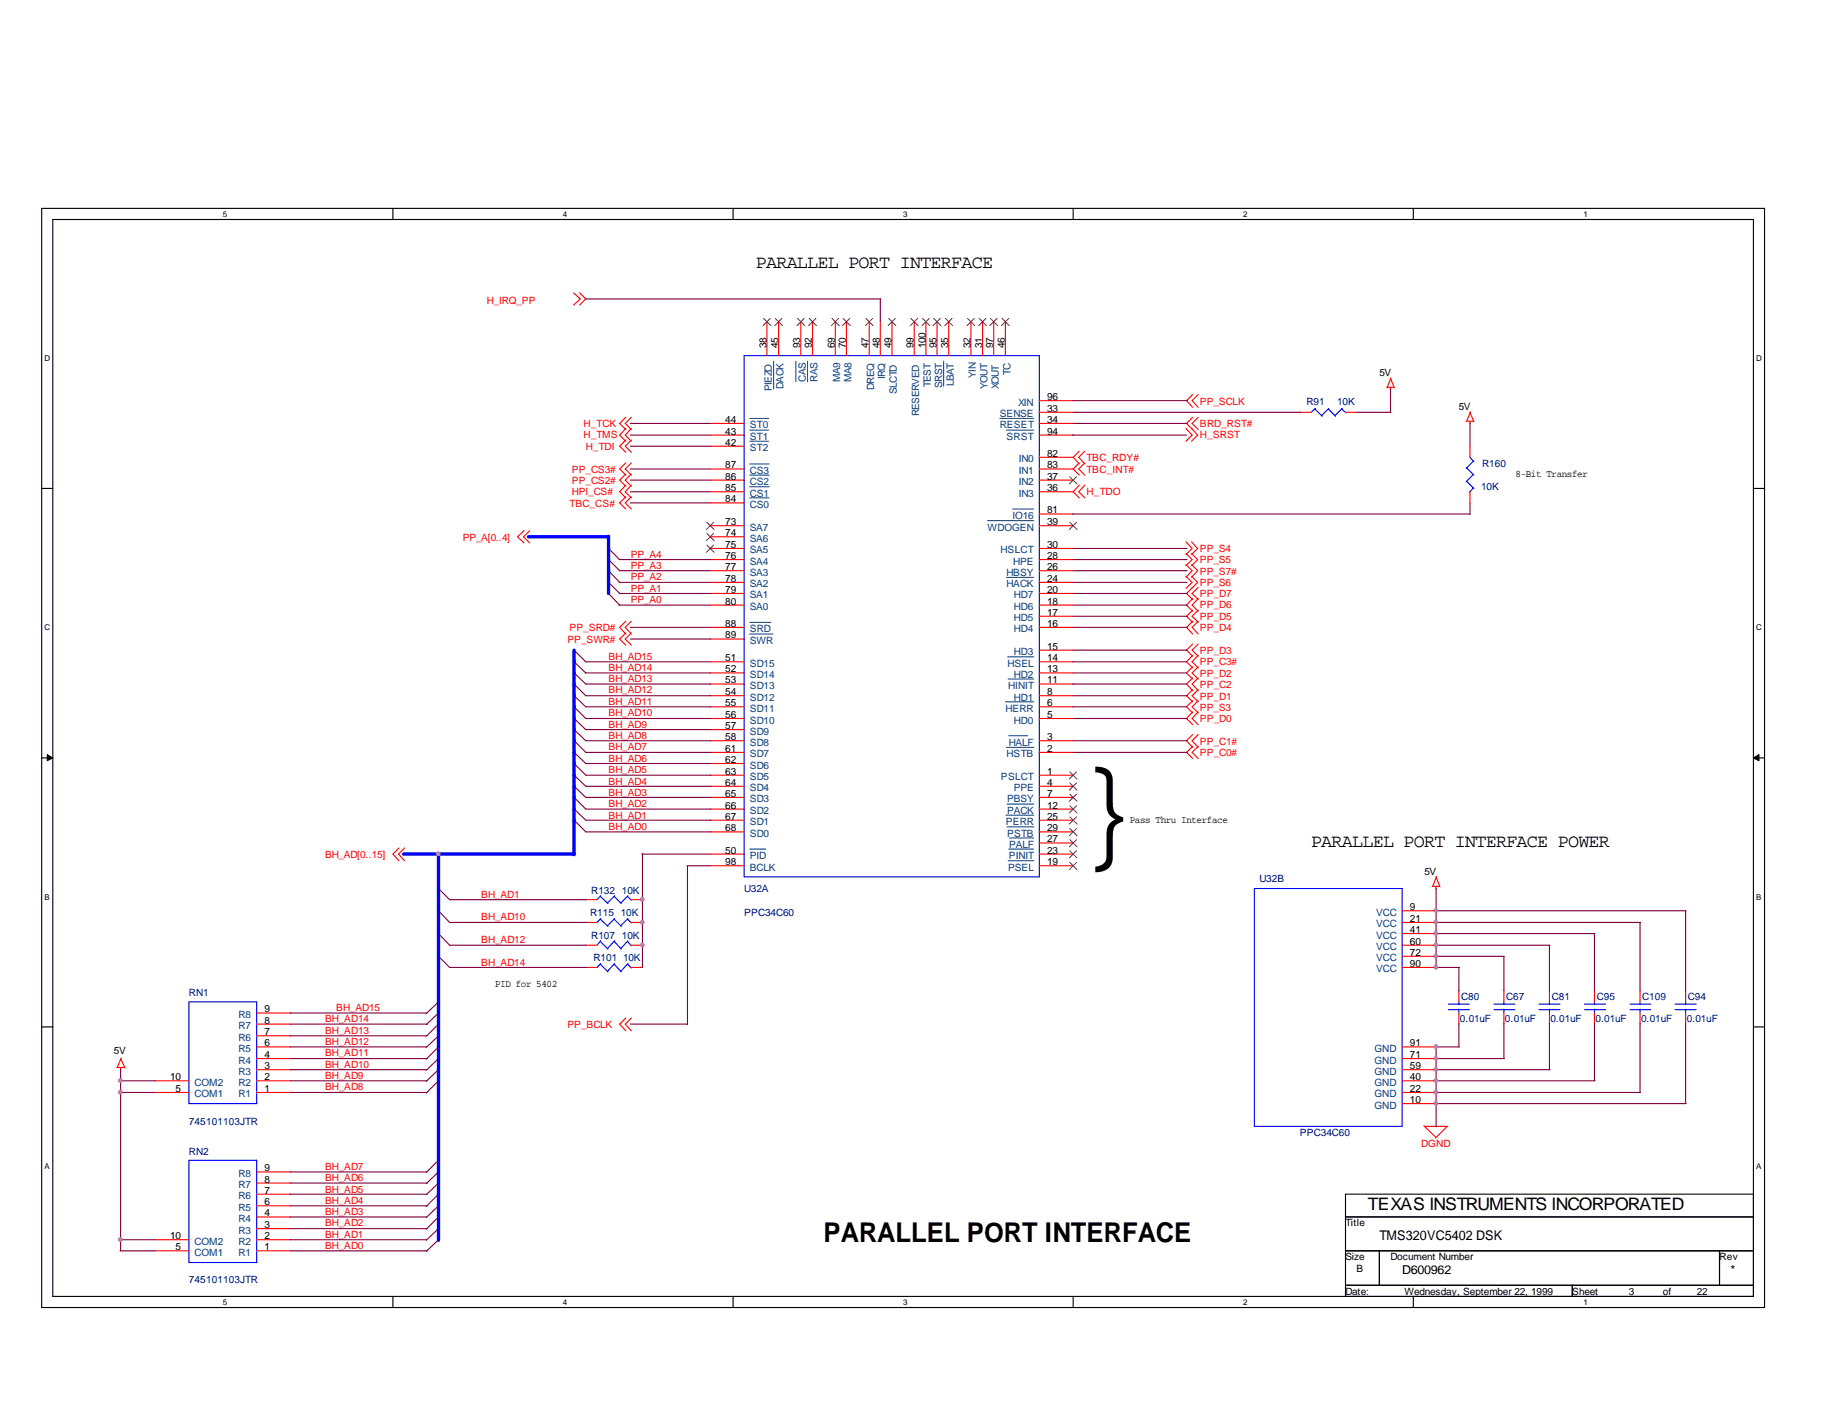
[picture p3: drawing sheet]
<svg xmlns="http://www.w3.org/2000/svg" width="279mm" height="216mm" viewBox="0 0 279 216" stroke-linecap="round" stroke-linejoin="round" font-family="sans-serif">
<g fill="none" stroke="#000" stroke-width=".17">
<path d="M6.3 31.8h262.5v167.4h-262.5zM8 33.4h259.1v164.1h-259.1zM59.9 31.8v1.6M111.7 31.8v1.6M163.5 31.8v1.6M215.3 31.8v1.6M6.3 74.4h1.7M267.1 74.4h1.7M6.3 115.5h1.7M267.1 115.5h1.7M6.3 156.5h1.7M267.1 156.5h1.7"/>
<path d="M59.9 197.5v1.7M111.7 197.5v1.7M163.5 197.5v1.7M205 185.4h62.1M205 190.6h62.1M205 195.8h62.1M210.1 190.6v5.2M215.3 197.5v1.7M239.5 195.8v1.7M262 190.6v5.2M267.1 181.9h-62.1v15.6"/>
</g>
<g fill="#000" stroke="#000" stroke-width=".15">
<path d="M7.2 115l.8 .5-.8 .4z" fill-rule="evenodd"/>
<path d="M267.1 115.5l.9-.5v.9z" fill-rule="evenodd"/>
</g>
<g fill="none" stroke="#f00" stroke-width=".17">
<path d="M87.4 44.6l1 1-1 .9M88.3 44.6l.9 1-.9 .9M116.8 49v5.2M118.6 49v5.2M122 49v5.2M123.8 49v5.2M127.3 49v5.2M128.9 49v5.2M132.4 49v5.2M134.1 49v5.2M135.9 49v5.2M139.3 49v5.2"/>
<path d="M141.1 49v5.2M142.7 49v5.2M144.5 49v5.2M147.9 49v5.2M149.7 49v5.2M151.4 49v5.2M153.2 49v5.2M211.2 59h1.1M211.8 59v.4M211.8 57.7l.6 1.4M211.9 57.6l-.6 1.4M95.3 75.7l-.9 .9 .9 1"/>
<path d="M95.3 73.9l-.9 1 .9 1M95.3 63.6l-.9 .9 .9 .9M95.3 72.2l-.9 1 .9 .9M95.3 70.5l-.9 1 .9 .9M95.3 67.1l-.9 .9 .9 .9M95.3 65.3l-.9 1 .9 .9M96.2 75.7l-1 .9 1 1M96.2 73.9l-1 1 1 1M96.2 63.6l-1 .9 1 .9M96.2 72.2l-1 1 1 .9M96.2 70.5l-1 1 1 .9M96.2 67.1l-1 .9 1 .9"/>
<path d="M96.2 65.3l-1 1 1 .9M108.2 64.5h5.2M108.2 71.5h5.2M108.2 73.2h5.2M108.2 74.9h5.2M108.2 66.3h5.2M108.2 68h5.2M108.2 76.6h5.2M158.3 62.8h5.2M158.3 64.5h5.2M158.3 69.7h5.2M158.3 71.5h5.2"/>
<path d="M158.3 73.2h5.2M158.3 74.9h5.2M158.3 66.3h5.2M158.3 78.3h5.2M158.3 61h5.2M163.5 74.9l.9 1M163.5 71.5l.9 .9M163.5 69.7l.9 1M164.4 73.9l-.9 1M164.4 70.5l-.9 1M164.4 68.7l-.9 1M165.3 73.9l-1 1 1 1"/>
<path d="M165.3 70.5l-1 1 1 .9M165.3 68.7l-1 1 1 1M180.7 65.3l.9 1-.9 .9M181.5 65.3l1 1-1 .9M181.7 60.1l-.9 .9 .9 1.1M181.7 63.6l-.9 .9 .9 .9M182.5 60.1l-.9 .9 .9 1.1M182.5 63.6l-.9 .9 .9 .9M198 62.8h1.7M205 62.8h1.7M223.4 64.2h1.1M223.9 64.2v.4"/>
<path d="M223.9 68v1.7M223.9 74.9v1.7M223.9 62.8l.6 1.5M224 62.7l-.6 1.5M79.8 80.9l-1 .9 1 .9M80.7 80.9l-.9 .9 .9 .9M95.3 94.7l-.9 .9 .9 1M95.3 96.4l-.9 1 .9 .9M96.2 94.7l-1 .9 1 1M96.2 96.4l-1 1 1 .9M108.2 95.6h5.2M108.2 92.2h5.2"/>
<path d="M108.2 90.4h5.2M108.2 88.7h5.2M108.2 87h5.2M108.2 85.3h5.2M108.2 83.6h5.2M108.2 80.1h5.2M108.2 81.8h5.2M108.2 97.4h5.2M158.3 99.1h5.2M158.3 95.6h5.2M158.3 93.9h5.2M158.3 92.2h5.2"/>
<path d="M158.3 90.4h5.2M158.3 88.7h5.2M158.3 87h5.2M158.3 85.3h5.2M158.3 83.6h5.2M158.3 80.1h5.2M180.7 82.5l.9 1.1-.9 .9M180.7 84.3l.9 1-.9 .9M180.7 86l.9 1-.9 1M180.7 87.8l.9 .9-.9 1M181.5 87.8l1 .9-1.7 1.7 .9 1M181.5 82.5l1 1.1-1 .9"/>
<path d="M181.5 84.3l1 1-1 .9M181.5 86l1 1-1 1M181.7 93l-.9 .9 .9 .9M181.7 98.1l-.9 1 .9 .9M181.7 94.7l-.9 .9 .9 1M181.7 99.8l-.9 1 .9 1M181.7 91.2l-.9 1 .9 .9M182.5 93l-.9 .9 .9 .9M182.5 89.5l-.9 .9 .9 1M182.5 98.1l-.9 1 .9 .9M182.5 94.7l-.9 .9 .9 1M182.5 99.8l-.9 1 .9 1"/>
<path d="M182.5 91.2l-.9 1 .9 .9M108.2 118.1h5.2M108.2 114.6h5.2M108.2 112.9h5.2M108.2 119.8h5.2M108.2 109.5h5.2M108.2 106h5.2M108.2 102.5h5.2M108.2 107.7h5.2M108.2 104.2h5.2M108.2 100.8h5.2M108.2 116.3h5.2"/>
<path d="M108.2 111.2h5.2M158.3 118.1h5.2M158.3 114.6h5.2M158.3 112.9h5.2M158.3 119.8h5.2M158.3 109.5h5.2M158.3 106h5.2M158.3 102.5h5.2M158.3 107.7h5.2M158.3 104.2h5.2M158.3 100.8h5.2M181.7 111.9l-.9 1 .9 1"/>
<path d="M181.7 105.1l-.9 .9 .9 .9M181.7 108.5l-.9 1 .9 .9M181.7 101.6l-.9 .9 .9 1M181.7 113.7l-.9 .9 .9 1M181.7 103.3l-.9 .9 .9 1M181.7 106.8l-.9 .9 .9 .9M182.5 111.9l-.9 1 .9 1M182.5 105.1l-.9 .9 .9 .9M182.5 108.5l-.9 1 .9 .9M182.5 101.6l-.9 .9 .9 1M182.5 113.7l-.9 .9 .9 1M182.5 103.3l-.9 .9 .9 1"/>
<path d="M182.5 106.8l-.9 .9 .9 .9M60.8 129.2l-.9 .9 .9 1M61.6 129.2l-.9 .9 .9 1M89.2 137.1h1.7M96.1 137.1h1.8M108.2 121.5h5.2M108.2 123.3h5.2M108.2 131.9h5.2M108.2 130.1h5.2M108.2 125h5.2M108.2 126.7h5.2M158.3 121.5h5.2"/>
<path d="M158.3 123.3h5.2M158.3 131.9h5.2M158.3 130.1h5.2M158.3 125h5.2M158.3 128.4h5.2M158.3 126.7h5.2M213.6 138.8h5.2M218.2 135h1.1M218.8 135v.5M218.8 133.6l.6 1.5M218.9 133.5l-.6 1.5M39.1 159.5h5.2"/>
<path d="M39.1 157.8h5.2M39.1 156h5.2M39.1 154.3h5.2M89.2 140.5h1.7M89.2 147.4h1.7M89.2 144h1.7M95.3 155.1l-.9 .9 .9 1.1M96.1 140.5h1.8M96.1 147.4h1.8M96.1 144h1.8M96.2 155.1l-1 .9 1 1.1M213.6 140.5h5.2"/>
<path d="M213.6 147.4h5.2M213.6 144h5.2M213.6 159.5h5.2M213.6 142.2h5.2M213.6 145.7h5.2M222.2 150.9v1.8M222.2 154.3v1.7M229.1 150.9v1.8M229.1 154.3v1.7M236.1 150.9v1.8M236.1 154.3v1.7M242.9 150.9v1.8"/>
<path d="M242.9 154.3v1.7M249.9 150.9v1.8M249.9 154.3v1.7M256.8 150.9v1.8M256.8 154.3v1.7M17.8 162.6h1.2M18.4 162.6v.5M18.4 161.3l.6 1.4M18.5 161.2l-.6 1.4M23.6 166.5h5.2M23.6 164.7h5.2M39.1 166.5h5.2"/>
<path d="M39.1 164.7h5.2M39.1 163h5.2M39.1 161.3h5.2M39.1 178.6h5.2M213.6 166.5h5.2M213.6 164.7h5.2M213.6 163h5.2M213.6 161.3h5.2M213.6 168.1h5.2M216.9 171.5l1.9 1.8M217 171.6h3.6M220.5 171.6l-1.8 1.8"/>
<path d="M23.6 190.6h5.2M23.6 188.9h5.2M39.1 190.6h5.2M39.1 188.9h5.2M39.1 187.2h5.2M39.1 185.4h5.2M39.1 183.7h5.2M39.1 181.9h5.2M39.1 180.3h5.2"/>
</g>
<g fill="none" stroke="#00f" stroke-width=".17">
<path d="M113.4 54.2h44.9v79.4h-44.9zM200.3 62.3l1.1 1.1M200.4 62.2l-.7 .6M202.4 62.3l1.1 1.1M202.4 62.2l-1.1 1.1M204.4 62.3l.7 .6M204.5 62.2l-1.1 1.1M223.4 71.3l1.1 1.1M223.4 73.3l1.1 1.1M223.9 69.7l.6 .7M224.5 70.3l-1.1 1.1M224.5 72.3l-1.1 1.1"/>
<path d="M224.5 74.3l-.6 .7M91.4 136.6l1.2 1.1M91.5 136.5l-.6 .6M91.5 140l-.6 .5M93.6 136.6l1.1 1.1M93.6 136.5l-1.1 1.1M93.6 140l-1.1 1.1M95.6 136.6l.6 .6M95.7 136.5l-1.1 1.1M95.7 140l-1.1 1.1M191.1 135.4h22.5v36.2h-22.5zM28.8 152.7h10.3v15.4h-10.3z"/>
<path d="M91.4 140l1.2 1.1M91.4 146.9l1.2 1.2M91.4 143.4l1.2 1.2M91.5 146.8l-.6 .6M91.5 143.3l-.6 .7M93.6 140l1.1 1.1M93.6 146.9l1.1 1.2M93.6 143.4l1.1 1.2M93.6 146.8l-1.1 1.2M93.6 143.3l-1.1 1.2M95.6 140l.6 .6M95.6 146.9l.6 .6"/>
<path d="M95.6 143.4l.6 .7M95.7 146.8l-1.1 1.2M95.7 143.3l-1.1 1.2M220.6 153.8h3.3M220.6 153h3.3M222.2 152.7v.4M222.2 153.8v.5M227.6 153.8h3.2M227.6 153h3.2M229.1 152.7v.4M229.1 153.8v.5M234.4 153.8h3.3"/>
<path d="M234.4 153h3.3M236.1 152.7v.4M236.1 153.8v.5M241.4 153.8h3.2M241.4 153h3.2M242.9 152.7v.4M242.9 153.8v.5M248.3 153.8h3.2M248.3 153h3.2M249.9 152.7v.4M249.9 153.8v.5M255.2 153.8h3.2"/>
<path d="M255.2 153h3.2M256.8 152.7v.4M256.8 153.8v.5M28.8 176.8h10.3v15.6h-10.3z"/>
</g>
<g fill="none" stroke="#004080" stroke-width=".15">
<path d="M117.9 55v4.3M121.2 55v3.2M123 55v3.2M143.8 55v3.8M114.2 63.8h2.9M114.2 65.5h2.9M114.2 67.2h2.9M114.2 75.9h3M114.2 74.2h3M114.2 72.4h3M114.2 70.7h3M150.5 79.3h7"/>
<path d="M152.3 63.8h5.2M153.3 65.5h4.2M154.3 77.6h3.2M114.2 94.8h3.2M114.2 96.6h3.6M153.3 88h4.2M153.2 106.9h4.3M153.3 113.9h4.2M153.5 100.1h4M153.6 103.5h3.9M153.7 112.1h2.8M114.2 129.4h2.5"/>
<path d="M153.2 124.2h4.3M153.4 122.5h4.1M153.4 126h4.1M153.6 131.1h3.9M153.7 129.4h3.8M153.8 127.7h3.7"/>
</g>
<g fill="none" stroke="#804000" stroke-width=".15">
<path d="M116.3 48.5l1.1 1.1M117.3 48.5l-1.1 1.1M118.1 48.5l1.1 1.1M119.1 48.5l-1.1 1.1M121.5 48.5l1.1 1.1M122.5 48.5l-1.1 1.1M123.3 48.5l1.1 1.1M124.3 48.5l-1.1 1.1M126.7 48.5l1.1 1.1M127.8 48.5l-1.1 1.1M128.4 48.5l1.1 1.1M129.5 48.5l-1.1 1.1"/>
<path d="M131.9 48.5l1.1 1.1M132.9 48.5l-1.1 1.1M135.4 48.5l1.1 1.1M136.4 48.5l-1.1 1.1M138.8 48.5l1.1 1.1M139.8 48.5l-1.1 1.1M140.5 48.5l1.1 1.1M141.6 48.5l-1.1 1.1M142.2 48.5l1.1 1.1M143.3 48.5l-1.1 1.1M144 48.5l1.1 1.1M145 48.5l-1.1 1.1"/>
<path d="M147.4 48.5l1.1 1.1M148.4 48.5l-1.1 1.1M149.2 48.5l1.1 1.1M150.2 48.5l-1.1 1.1M150.9 48.5l1.1 1.1M151.9 48.5l-1.1 1.1M152.7 48.5l1.1 1.1M153.7 48.5l-1.1 1.1M107.7 79.6l1.1 1.1M108.7 79.6l-1.1 1.1M163 72.6l1.1 1.1M163 79.6l1.1 1.1"/>
<path d="M164 72.6l-1.1 1.1M164 79.6l-1.1 1.1M107.7 83.1l1.1 1.1M107.7 81.3l1.1 1.1M108.7 83.1l-1.1 1.1M108.7 81.3l-1.1 1.1M163 117.6l1.1 1.1M163 119.3l1.1 1.1M164 117.6l-1.1 1.1M164 119.3l-1.1 1.1M163 121l1.1 1.1M163 122.8l1.1 1.1"/>
<path d="M163 131.4l1.1 1.1M163 129.6l1.1 1.1M163 124.5l1.1 1.1M163 127.9l1.1 1.1M163 126.2l1.1 1.1M164 121l-1.1 1.1M164 122.8l-1.1 1.1M164 131.4l-1.1 1.1M164 129.6l-1.1 1.1M164 124.5l-1.1 1.1M164 127.9l-1.1 1.1M164 126.2l-1.1 1.1"/>
</g>
<g fill="none" stroke="#800040" stroke-width=".17">
<path d="M89.2 45.6h44.9M134.1 45.5v3.5M211.8 59.3v3.5M96 64.5h12.2M96 66.3h12.2M96 68h12.2M96 74.9h12.2M96 76.6h12.2M96 73.2h12.2M96 71.5h12.2M163.4 66.3h17.4M163.4 78.3h60.5"/>
<path d="M163.5 61h17.3M163.5 62.8h34.6M163.5 64.5h17.3M206.7 62.8h5.2M223.9 64.4v3.6M223.9 76.6v1.8M87.4 99l1.8 1.8M92.6 90.3l1.8 1.9M92.6 88.6l1.8 1.8M92.6 86.9l1.8 1.8M92.6 85.2l1.8 1.8M92.6 83.5l1.8 1.8"/>
<path d="M94.3 88.7h13.9M94.3 87h13.9M94.3 92.2h13.9M94.3 85.3h13.9M94.3 90.4h13.9M96 95.6h12.2M96 97.4h12.2M163.5 88.7h17.3M163.5 87h17.3M163.5 92.2h17.3M163.5 83.6h17.3M163.5 85.3h17.3"/>
<path d="M163.5 90.4h17.3M163.5 99.1h17.3M163.5 93.9h17.3M163.5 95.6h17.3M87.4 112.8l1.8 1.8h19.1M87.4 111.1l1.8 1.8h19.1M87.4 102.4l1.8 1.8h19.1M87.4 119.7l1.8 1.8h19.1M87.4 118l1.8 1.8h19.1M87.4 104.1l1.8 1.9h19.1M87.4 105.9l1.8 1.8h19.1M87.4 114.6l1.8 1.7h19.1"/>
<path d="M87.4 116.2l1.8 1.9h19.1M87.4 109.4l1.8 1.8h19.1M87.4 100.8l1.8 1.7M87.4 107.6l1.8 1.9h19.1M89.2 102.5h19M89.2 100.8h19M163.4 104.2h17.4M163.4 100.8h17.4M163.4 107.7h17.4M163.5 102.5h17.3M163.5 109.5h17.3M163.5 112.9h17.3"/>
<path d="M163.5 106h17.3M163.5 114.6h17.3M66.7 135.3l1.8 1.8h20.8M66.7 138.7l1.8 1.8h20.8M87.4 121.4l1.8 1.9h19.1M87.4 123.2l1.8 1.8h19.1M87.4 124.9l1.8 1.8h19.1M97.8 130.1h10.4M97.9 130v17.4M104.6 131.9h3.6M104.7 131.9v24.2M218.8 135.4v12h3.5"/>
<path d="M218.8 138.8h38.1M256.8 138.8v12.2M44.2 159.5h20.8M44.2 154.3h20.8M44.2 157.8h20.8M44.3 156h20.8M66.7 142.2l1.8 1.8h20.8M66.7 145.6l1.8 1.8h20.8M66.8 154.3l-1.9 1.8M66.8 156l-1.9 1.9M66.8 152.7l-1.9 1.7M66.8 159.5l-1.9 1.9"/>
<path d="M66.8 157.8l-1.9 1.8M96 156h8.7M218.8 140.5h31.1M218.8 144h17.3M218.8 142.2h24.2M218.8 145.7h10.4M222.2 147.4v3.6M222.2 156v3.5M222.3 159.5h-3.5v12.2M229.1 145.7v5.3M229.1 156v5.3M236.1 144v7"/>
<path d="M236.1 156v7M242.9 142.2v8.8M242.9 156v8.7M249.9 140.5v10.5M249.9 156v10.5M256.8 156v12.1M18.3 164.7h5.3M18.3 166.5h5.3M18.4 162.9v27.7M44.2 163h20.8M44.2 166.5h20.8M44.2 178.6h20.8"/>
<path d="M44.3 161.3h20.8M44.3 164.7h20.8M66.8 164.7l-1.9 1.8M66.8 176.8l-1.9 1.8M66.8 178.6l-1.9 1.7M66.8 163l-1.9 1.8M66.8 161.3l-1.9 1.8M218.8 161.3h10.4M218.8 163h17.3M218.8 164.7h24.2M218.8 166.5h31.1M218.8 168.1h38.1"/>
<path d="M18.3 190.6h5.3M18.3 188.9h5.3M44.2 188.9h20.8M44.2 185.4h20.8M44.2 181.9h20.8M44.3 190.6h20.8M44.3 187.2h20.8M44.3 183.7h20.8M44.3 180.3h20.8M66.8 187.2l-1.9 1.8M66.8 188.9l-1.9 1.8M66.8 185.4l-1.9 1.9"/>
<path d="M66.8 180.3l-1.9 1.7M66.8 181.9l-1.9 1.9M66.8 183.7l-1.9 1.8"/>
</g>
<path d="M80.5 81.8h12.2M87.5 99.1v31.1M92.7 81.7v8.7M61.5 130.1h26M66.8 130v59" fill="none" stroke="#00f" stroke-width=".51"/>
<g fill="#f0f" stroke="#f0f" stroke-width=".17">
<circle cx="218.7" cy="161.2" r=".29"/>
<circle cx="218.7" cy="162.9" r=".29"/>
<circle cx="218.7" cy="166.4" r=".29"/>
<circle cx="218.7" cy="159.5" r=".29"/>
<circle cx="218.7" cy="168.1" r=".29"/>
<circle cx="97.8" cy="140.5" r=".29"/>
<circle cx="218.7" cy="164.6" r=".29"/>
<circle cx="97.8" cy="144" r=".29"/>
<circle cx="97.8" cy="137" r=".29"/>
<circle cx="218.7" cy="147.4" r=".29"/>
<circle cx="218.7" cy="138.7" r=".29"/>
<circle cx="218.7" cy="140.5" r=".29"/>
<circle cx="218.7" cy="142.2" r=".29"/>
<circle cx="218.7" cy="144" r=".29"/>
<circle cx="218.7" cy="145.7" r=".29"/>
<circle cx="18.3" cy="188.8" r=".29"/>
<circle cx="18.3" cy="166.4" r=".29"/>
<circle cx="18.3" cy="164.6" r=".29"/>
<circle cx="66.8" cy="130.1" r=".29"/>
</g>
<text font-size="16.6" x="164" y="129.1">}</text>
<text font-size="4.1" x="125.5" y="189.2">PARALLEL PORT INTERFACE</text>
<g font-size="2.8">
<text x="115.1" y="40.9">PARALLEL PORT INTERFACE</text>
<text x="199.7" y="129">PARALLEL PORT INTERFACE POWER</text>
</g>
<text font-size="2.6" x="208.4" y="184.3">TEXAS INSTRUMENTS INCORPORATED</text>
<text font-size="2" x="210.1" y="189">TMS320VC5402 DSK</text>
<g font-size="1.9">
<text x="213.6" y="194.1">D600962</text>
<text x="263.7" y="194.1">*</text>
</g>
<g font-size="1.5" fill="#f00">
<text x="74.2" y="46.3">H_IRQ_PP</text>
<text x="88.9" y="65.1">H_TCK</text>
<text x="182.8" y="61.6">PP_SCLK</text>
<text x="182.8" y="65.1">BRD_RST#</text>
<text x="88.9" y="66.8">H_TMS</text>
<text x="89.2" y="68.6">H_TDI</text>
<text x="165.5" y="70.3">TBC_RDY#</text>
<text x="182.8" y="66.8">H_SRST</text>
<text x="86.8" y="77.2">TBC_CS#</text>
<text x="87.1" y="75.4">HPI_CS#</text>
<text x="87.1" y="73.7">PP_CS2#</text>
<text x="87.1" y="72.1">PP_CS3#</text>
<text x="165.5" y="75.4">H_TDO</text>
<text x="165.5" y="72.1">TBC_INT#</text>
<text x="70.5" y="82.4">PP_A[0..4]</text>
<text x="96.1" y="88.4">PP_A2</text>
<text x="96.1" y="86.7">PP_A3</text>
<text x="96.1" y="85">PP_A4</text>
<text x="182.8" y="84.1">PP_S4</text>
<text x="182.8" y="85.9">PP_S5</text>
<text x="182.8" y="87.5">PP_S7#</text>
<text x="182.8" y="89.3">PP_S6</text>
<text x="96.1" y="91.9">PP_A0</text>
<text x="96.1" y="90.2">PP_A1</text>
<text x="182.8" y="94.5">PP_D5</text>
<text x="182.8" y="91">PP_D7</text>
<text x="182.8" y="92.7">PP_D6</text>
<text x="86.4" y="98">PP_SWR#</text>
<text x="86.8" y="96.2">PP_SRD#</text>
<text x="92.7" y="100.5">BH_AD15</text>
<text x="182.8" y="99.7">PP_D3</text>
<text x="182.8" y="96.2">PP_D4</text>
<text x="182.8" y="101.3">PP_C3#</text>
<text x="92.7" y="105.7">BH_AD12</text>
<text x="92.7" y="107.4">BH_AD11</text>
<text x="92.7" y="102.3">BH_AD14</text>
<text x="92.7" y="104">BH_AD13</text>
<text x="182.8" y="106.6">PP_D1</text>
<text x="182.8" y="103.1">PP_D2</text>
<text x="182.8" y="104.8">PP_C2</text>
<text x="92.7" y="109.1">BH_AD10</text>
<text x="92.7" y="110.9">BH_AD9</text>
<text x="92.7" y="112.6">BH_AD8</text>
<text x="182.8" y="113.5">PP_C1#</text>
<text x="182.8" y="110">PP_D0</text>
<text x="182.8" y="108.3">PP_S3</text>
<text x="92.7" y="119.5">BH_AD4</text>
<text x="92.7" y="116.1">BH_AD6</text>
<text x="92.7" y="117.8">BH_AD5</text>
<text x="92.7" y="114.3">BH_AD7</text>
<text x="182.8" y="115.2">PP_C0#</text>
<text x="92.7" y="122.9">BH_AD2</text>
<text x="92.7" y="121.2">BH_AD3</text>
<text x="92.7" y="124.7">BH_AD1</text>
<text x="49.5" y="130.7">BH_AD[0..15]</text>
<text x="92.7" y="126.4">BH_AD0</text>
<text x="73.3" y="136.8">BH_AD1</text>
<text x="73.3" y="143.7">BH_AD12</text>
<text x="73.3" y="140.2">BH_AD10</text>
<text x="73.3" y="147.2">BH_AD14</text>
<text x="49.5" y="155.8">BH_AD14</text>
<text x="51.2" y="154.1">BH_AD15</text>
<text x="49.5" y="157.5">BH_AD13</text>
<text x="49.5" y="159.3">BH_AD12</text>
<text x="49.5" y="161">BH_AD11</text>
<text x="86.4" y="156.6">PP_BCLK</text>
<text x="49.5" y="162.7">BH_AD10</text>
<text x="49.5" y="164.4">BH_AD9</text>
<text x="49.5" y="166.1">BH_AD8</text>
<text x="49.5" y="178.2">BH_AD7</text>
<text x="216.5" y="174.8">DGND</text>
<text x="49.5" y="185.2">BH_AD3</text>
<text x="49.5" y="183.4">BH_AD4</text>
<text x="49.5" y="181.7">BH_AD5</text>
<text x="49.5" y="180">BH_AD6</text>
<text x="49.5" y="190.3">BH_AD0</text>
<text x="49.5" y="188.6">BH_AD1</text>
<text x="49.5" y="186.9">BH_AD2</text>
</g>
<g font-size="1.5">
<text x="116.8" y="53" transform="rotate(-90 116.8 53)">38</text>
<text x="118.5" y="53" transform="rotate(-90 118.5 53)">45</text>
<text x="121.9" y="53" transform="rotate(-90 121.9 53)">93</text>
<text x="123.7" y="53" transform="rotate(-90 123.7 53)">92</text>
<text x="127.2" y="53" transform="rotate(-90 127.2 53)">69</text>
<text x="128.9" y="53" transform="rotate(-90 128.9 53)">70</text>
<text x="132.3" y="53" transform="rotate(-90 132.3 53)">47</text>
<text x="134" y="53" transform="rotate(-90 134 53)">48</text>
<text x="135.8" y="53" transform="rotate(-90 135.8 53)">49</text>
<text x="139.2" y="53" transform="rotate(-90 139.2 53)">99</text>
<text x="141" y="53" transform="rotate(-90 141 53)">100</text>
<text x="142.7" y="53" transform="rotate(-90 142.7 53)">95</text>
<text x="144.4" y="53" transform="rotate(-90 144.4 53)">35</text>
<text x="147.8" y="53" transform="rotate(-90 147.8 53)">32</text>
<text x="149.6" y="53" transform="rotate(-90 149.6 53)">31</text>
<text x="151.3" y="53" transform="rotate(-90 151.3 53)">97</text>
<text x="153.1" y="53" transform="rotate(-90 153.1 53)">46</text>
<text x="210.1" y="57.3">5V</text>
<text x="110.5" y="64.4">44</text>
<text x="159.5" y="62.7">33</text>
<text x="159.5" y="64.4">34</text>
<text x="159.5" y="61">96</text>
<text x="222.2" y="62.5">5V</text>
<text x="110.5" y="66.2">43</text>
<text x="110.5" y="67.9">42</text>
<text x="110.5" y="71.4">87</text>
<text x="159.5" y="69.6">82</text>
<text x="159.5" y="71.4">83</text>
<text x="159.5" y="66.2">94</text>
<text x="110.5" y="76.5">84</text>
<text x="110.5" y="74.8">85</text>
<text x="110.5" y="73.1">86</text>
<text x="159.5" y="73.1">37</text>
<text x="159.5" y="74.8">36</text>
<text x="230.9" y="72.7">8-Bit Transfer</text>
<text x="110.5" y="83.5">75</text>
<text x="110.5" y="81.7">74</text>
<text x="110.5" y="80">73</text>
<text x="159.5" y="83.5">30</text>
<text x="159.5" y="80">39</text>
<text x="159.5" y="78.2">81</text>
<text x="110.5" y="88.6">78</text>
<text x="110.5" y="86.9">77</text>
<text x="110.5" y="85.2">76</text>
<text x="159.5" y="88.6">24</text>
<text x="159.5" y="86.9">26</text>
<text x="159.5" y="85.2">28</text>
<text x="110.5" y="92.1">80</text>
<text x="110.5" y="90.3">79</text>
<text x="110.5" y="95.5">88</text>
<text x="159.5" y="95.5">16</text>
<text x="159.5" y="93.8">17</text>
<text x="159.5" y="92.1">18</text>
<text x="159.5" y="90.3">20</text>
<text x="110.5" y="100.8">51</text>
<text x="110.5" y="97.3">89</text>
<text x="159.5" y="99">15</text>
<text x="159.5" y="100.8">14</text>
<text x="110.5" y="107.6">55</text>
<text x="110.5" y="105.9">54</text>
<text x="110.5" y="104.1">53</text>
<text x="110.5" y="102.4">52</text>
<text x="159.5" y="105.9">8</text>
<text x="159.5" y="102.4">13</text>
<text x="159.5" y="107.6">6</text>
<text x="159.5" y="104.1">11</text>
<text x="110.5" y="112.8">58</text>
<text x="110.5" y="111.1">57</text>
<text x="110.5" y="109.4">56</text>
<text x="159.5" y="112.8">3</text>
<text x="159.5" y="109.4">5</text>
<text x="110.5" y="119.7">64</text>
<text x="110.5" y="118">63</text>
<text x="110.5" y="116.2">62</text>
<text x="110.5" y="114.6">61</text>
<text x="159.5" y="118">1</text>
<text x="159.5" y="114.6">2</text>
<text x="159.5" y="119.7">4</text>
<text x="110.5" y="124.9">67</text>
<text x="110.5" y="123.2">66</text>
<text x="110.5" y="121.4">65</text>
<text x="159.5" y="121.4">7</text>
<text x="159.5" y="123.2">12</text>
<text x="159.5" y="124.9">25</text>
<text x="172.1" y="125.4">Pass Thru Interface</text>
<text x="110.5" y="130">50</text>
<text x="110.5" y="126.7">68</text>
<text x="110.5" y="131.8">98</text>
<text x="159.5" y="131.8">19</text>
<text x="159.5" y="130">23</text>
<text x="159.5" y="128.4">27</text>
<text x="159.5" y="126.7">29</text>
<text x="217" y="133.3">5V</text>
<text x="214.8" y="138.7">9</text>
<text x="214.8" y="140.5">21</text>
<text x="214.8" y="142.2">41</text>
<text x="214.8" y="143.9">60</text>
<text x="214.8" y="145.6">72</text>
<text x="214.8" y="147.3">90</text>
<text x="40.3" y="156">8</text>
<text x="40.3" y="154.3">9</text>
<text x="75.4" y="150.5">PID for 5402</text>
<text x="17.4" y="160.6">5V</text>
<text x="40.3" y="161.2">4</text>
<text x="40.3" y="159.4">6</text>
<text x="40.3" y="157.7">7</text>
<text x="214.8" y="159.4">91</text>
<text x="214.8" y="161.2">71</text>
<text x="25.9" y="164.6">10</text>
<text x="26.8" y="166.4">5</text>
<text x="40.3" y="166.4">1</text>
<text x="40.3" y="164.6">2</text>
<text x="40.3" y="162.9">3</text>
<text x="214.8" y="166.4">22</text>
<text x="214.8" y="164.6">40</text>
<text x="214.8" y="162.9">59</text>
<text x="214.8" y="168.1">10</text>
<text x="40.3" y="178.5">9</text>
<text x="40.3" y="185.3">4</text>
<text x="40.3" y="183.6">6</text>
<text x="40.3" y="181.9">7</text>
<text x="40.3" y="180.2">8</text>
<text x="25.9" y="188.8">10</text>
<text x="26.8" y="190.5">5</text>
<text x="40.3" y="190.5">1</text>
<text x="40.3" y="188.8">2</text>
<text x="40.3" y="187.1">3</text>
<text x="205" y="186.9">Title</text>
<text x="205" y="197.3">Date:</text>
<text x="205" y="192">Size</text>
<text x="206.7" y="193.8">B</text>
<text x="211.8" y="192">Document Number</text>
<text x="214" y="197.3">Wednesday, September 22, 1999</text>
<text x="239.5" y="197.3">Sheet</text>
<text x="248.2" y="197.3">3</text>
<text x="253.3" y="197.3">of</text>
<text x="258.5" y="197.3">22</text>
<text x="262" y="192">Rev</text>
</g>
<g font-size="1.5" fill="#004080">
<text x="117.6" y="59.6" transform="rotate(-90 117.6 59.6)">PIEZO</text>
<text x="119.4" y="59.3" transform="rotate(-90 119.4 59.3)">DACK</text>
<text x="122.8" y="58.2" transform="rotate(-90 122.8 58.2)">CAS</text>
<text x="124.5" y="58.2" transform="rotate(-90 124.5 58.2)">RAS</text>
<text x="128" y="58.2" transform="rotate(-90 128 58.2)">MA9</text>
<text x="129.7" y="58.2" transform="rotate(-90 129.7 58.2)">MA8</text>
<text x="133.2" y="59.4" transform="rotate(-90 133.2 59.4)">DREQ</text>
<text x="134.9" y="57.7" transform="rotate(-90 134.9 57.7)">IRQ</text>
<text x="141.8" y="58.9" transform="rotate(-90 141.8 58.9)">TEST</text>
<text x="143.5" y="59.1" transform="rotate(-90 143.5 59.1)">SRST</text>
<text x="145.3" y="58.8" transform="rotate(-90 145.3 58.8)">LBAT</text>
<text x="148.7" y="57.6" transform="rotate(-90 148.7 57.6)">YIN</text>
<text x="150.5" y="59.3" transform="rotate(-90 150.5 59.3)">YOUT</text>
<text x="152.1" y="59.3" transform="rotate(-90 152.1 59.3)">XOUT</text>
<text x="153.9" y="57.1" transform="rotate(-90 153.9 57.1)">TC</text>
<text x="114.2" y="65.3">ST0</text>
<text x="136.7" y="60" transform="rotate(-90 136.7 60)">SLCTD</text>
<text x="140" y="63.4" transform="rotate(-90 140 63.4)">RESERVED</text>
<text x="152.3" y="63.6">SENSE</text>
<text x="152.3" y="65.3">RESET</text>
<text x="155.1" y="61.8">XIN</text>
<text x="114.2" y="67.1">ST1</text>
<text x="114.2" y="68.7">ST2</text>
<text x="153.3" y="67.1">SRST</text>
<text x="155.2" y="70.4">IN0</text>
<text x="114.2" y="77.4">CS0</text>
<text x="114.2" y="75.7">CS1</text>
<text x="114.2" y="73.9">CS2</text>
<text x="114.2" y="72.2">CS3</text>
<text x="155.2" y="72.2">IN1</text>
<text x="155.2" y="73.9">IN2</text>
<text x="155.2" y="75.7">IN3</text>
<text x="114.2" y="82.5">SA6</text>
<text x="114.2" y="80.9">SA7</text>
<text x="150.5" y="80.9">WDOGEN</text>
<text x="154.3" y="79.1">IO16</text>
<text x="114.2" y="89.5">SA2</text>
<text x="114.2" y="87.7">SA3</text>
<text x="114.2" y="86">SA4</text>
<text x="114.2" y="84.3">SA5</text>
<text x="152.4" y="84.3">HSLCT</text>
<text x="153.3" y="89.5">HACK</text>
<text x="153.3" y="87.7">HBSY</text>
<text x="154.3" y="86">HPE</text>
<text x="114.2" y="93">SA0</text>
<text x="114.2" y="91.2">SA1</text>
<text x="154.4" y="94.7">HD5</text>
<text x="154.4" y="93">HD6</text>
<text x="154.4" y="91.2">HD7</text>
<text x="114.2" y="101.6">SD15</text>
<text x="114.2" y="96.4">SRD</text>
<text x="114.2" y="98.1">SWR</text>
<text x="153.5" y="101.6">HSEL</text>
<text x="154.4" y="99.8">HD3</text>
<text x="154.4" y="96.4">HD4</text>
<text x="114.2" y="106.8">SD12</text>
<text x="114.2" y="105">SD13</text>
<text x="114.2" y="103.3">SD14</text>
<text x="153.6" y="105">HINIT</text>
<text x="154.4" y="106.8">HD1</text>
<text x="154.4" y="103.3">HD2</text>
<text x="114.2" y="113.6">SD8</text>
<text x="114.2" y="111.9">SD9</text>
<text x="114.2" y="110.2">SD10</text>
<text x="114.2" y="108.5">SD11</text>
<text x="153.2" y="108.5">HERR</text>
<text x="153.7" y="113.6">HALF</text>
<text x="154.4" y="110.2">HD0</text>
<text x="114.2" y="118.9">SD5</text>
<text x="114.2" y="117.1">SD6</text>
<text x="114.2" y="115.4">SD7</text>
<text x="152.5" y="118.9">PSLCT</text>
<text x="153.3" y="115.4">HSTB</text>
<text x="114.2" y="125.7">SD1</text>
<text x="114.2" y="124">SD2</text>
<text x="114.2" y="122.3">SD3</text>
<text x="114.2" y="120.6">SD4</text>
<text x="153.2" y="125.7">PERR</text>
<text x="153.4" y="122.3">PBSY</text>
<text x="153.4" y="124">PACK</text>
<text x="154.4" y="120.6">PPE</text>
<text x="114.2" y="130.9">PID</text>
<text x="114.2" y="127.5">SD0</text>
<text x="153.4" y="127.5">PSTB</text>
<text x="153.7" y="130.9">PINIT</text>
<text x="153.8" y="129.2">PALF</text>
<text x="114.2" y="132.7">BCLK</text>
<text x="153.6" y="132.7">PSEL</text>
<text x="209.6" y="139.5">VCC</text>
<text x="209.6" y="141.3">VCC</text>
<text x="209.6" y="143">VCC</text>
<text x="209.6" y="144.8">VCC</text>
<text x="209.6" y="146.5">VCC</text>
<text x="209.6" y="148.2">VCC</text>
<text x="36.3" y="155.1">R8</text>
<text x="36.3" y="160.3">R5</text>
<text x="36.3" y="158.6">R6</text>
<text x="36.3" y="156.8">R7</text>
<text x="209.4" y="160.3">GND</text>
<text x="29.6" y="167.2">COM1</text>
<text x="29.6" y="165.4">COM2</text>
<text x="36.3" y="167.2">R1</text>
<text x="36.3" y="165.4">R2</text>
<text x="36.3" y="163.7">R3</text>
<text x="36.3" y="162.1">R4</text>
<text x="209.4" y="167.2">GND</text>
<text x="209.4" y="165.4">GND</text>
<text x="209.4" y="163.7">GND</text>
<text x="209.4" y="162.1">GND</text>
<text x="209.4" y="168.9">GND</text>
<text x="36.3" y="179.3">R8</text>
<text x="36.3" y="184.5">R5</text>
<text x="36.3" y="182.7">R6</text>
<text x="36.3" y="181">R7</text>
<text x="29.6" y="191.3">COM1</text>
<text x="29.6" y="189.7">COM2</text>
<text x="36.3" y="191.3">R1</text>
<text x="36.3" y="189.7">R2</text>
<text x="36.3" y="188">R3</text>
<text x="36.3" y="186.2">R4</text>
</g>
<g font-size="1.5" fill="#000080">
<text x="199.1" y="61.6">R91</text>
<text x="203.7" y="61.6">10K</text>
<text x="225.8" y="71.1">R160</text>
<text x="225.6" y="74.6">10K</text>
<text x="90.1" y="136.2">R132</text>
<text x="94.7" y="136.2">10K</text>
<text x="113.4" y="135.9">U32A</text>
<text x="191.9" y="134.4">U32B</text>
<text x="89.9" y="139.5">R115</text>
<text x="90.1" y="143">R107</text>
<text x="94.6" y="139.5">10K</text>
<text x="94.7" y="143">10K</text>
<text x="113.4" y="139.5">PPC34C60</text>
<text x="90.4" y="146.5">R101</text>
<text x="94.9" y="146.5">10K</text>
<text x="28.8" y="151.8">RN1</text>
<text x="222.4" y="155.8">0.01uF</text>
<text x="222.6" y="152.3">C80</text>
<text x="229.3" y="155.8">0.01uF</text>
<text x="229.4" y="152.3">C67</text>
<text x="236.2" y="155.8">0.01uF</text>
<text x="236.4" y="152.3">C81</text>
<text x="243.1" y="155.8">0.01uF</text>
<text x="243.2" y="152.3">C95</text>
<text x="250" y="155.8">0.01uF</text>
<text x="250.2" y="152.3">C109</text>
<text x="257" y="155.8">0.01uF</text>
<text x="257.1" y="152.3">C94</text>
<text x="28.8" y="171.4">745101103JTR</text>
<text x="198" y="173.1">PPC34C60</text>
<text x="28.8" y="176">RN2</text>
<text x="28.8" y="195.5">745101103JTR</text>
</g>
<g font-size="1.2">
<text x="34" y="33">5</text>
<text x="85.8" y="33">4</text>
<text x="137.6" y="33">3</text>
<text x="189.4" y="33">2</text>
<text x="241.2" y="33">1</text>
<text x="6.8" y="55">D</text>
<text x="267.5" y="55">D</text>
<text x="6.8" y="96">C</text>
<text x="267.5" y="96">C</text>
<text x="6.8" y="137.1">B</text>
<text x="267.5" y="137.1">B</text>
<text x="6.8" y="178.1">A</text>
<text x="267.5" y="178.1">A</text>
<text x="34" y="198.8">5</text>
<text x="85.8" y="198.8">4</text>
<text x="137.6" y="198.8">3</text>
<text x="189.4" y="198.8">2</text>
<text x="241.2" y="198.8">1</text>
</g>
</svg>
